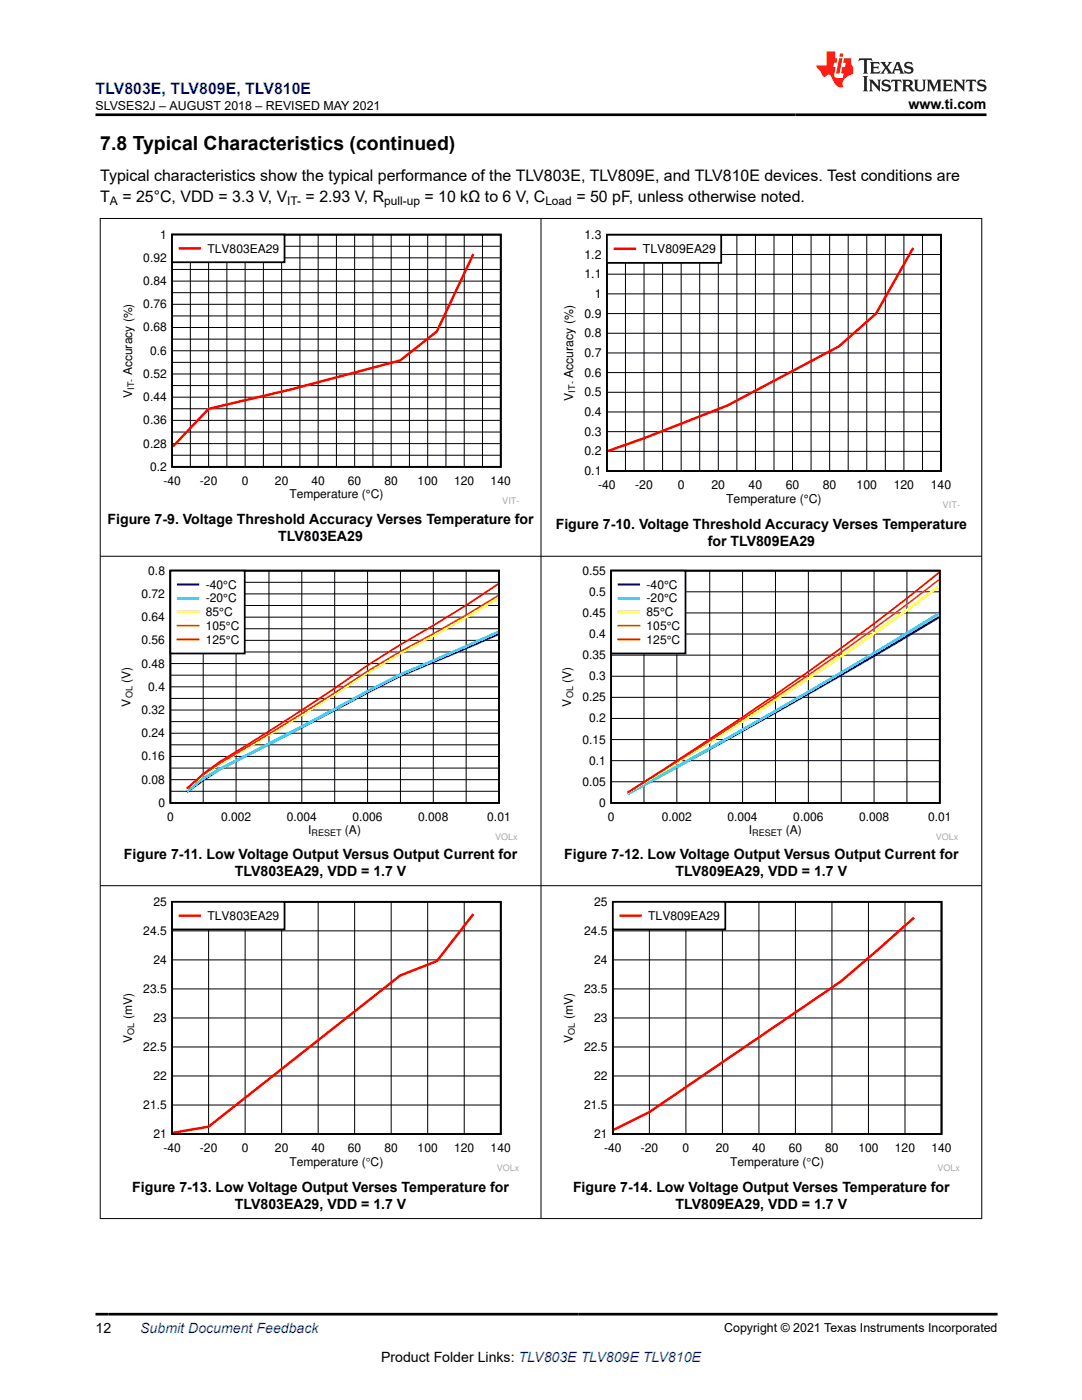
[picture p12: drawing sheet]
<svg xmlns="http://www.w3.org/2000/svg" width="216mm" height="279mm" viewBox="0 0 216 279" stroke-linecap="round" stroke-linejoin="round" font-family="sans-serif">
<path d="M34.3 46.8h65.6v46.4h-65.6z" fill="none" stroke="#000" stroke-width=".35"/>
<g fill="none" stroke="#000" stroke-width=".2">
<path d="M34.3 58.4h65.6M34.3 56.1h65.6M34.3 53.8h65.6M34.3 51.5h65.6M34.3 49.1h65.6M38 46.8v46.4M41.6 46.8v46.4M45.3 46.8v46.4M48.9 46.8v46.4M52.6 46.8v46.4M56.2 46.8v46.4M59.8 46.8v46.4"/>
<path d="M63.5 46.8v46.4M67.1 46.8v46.4M70.8 46.8v46.4M74.4 46.8v46.4M78.1 46.8v46.4M81.7 46.8v46.4M85.3 46.8v46.4M89 46.8v46.4M92.6 46.8v46.4M96.3 46.8v46.4M34.3 79.3h65.6M34.3 76.9h65.6"/>
<path d="M34.3 74.6h65.6M34.3 72.3h65.6M34.3 70h65.6M34.3 67.7h65.6M34.3 65.4h65.6M34.3 63.1h65.6M34.3 60.7h65.6M34.3 90.9h65.6M34.3 88.5h65.6M34.3 86.2h65.6M34.3 83.9h65.6M34.3 81.6h65.6"/>
</g>
<path d="M94.5 50.7l-7.3 15.4-7.3 5.8-21.9 5.8-16.4 3.9-7.1 7.5" fill="none" stroke="#f00" stroke-width=".5"/>
<path d="M34.3 46.8h22.5v5.5h-22.5z" fill-rule="evenodd" fill="#fff"/>
<path d="M34.3 46.8h22.5v5.5h-22.5z" fill="none" stroke="#000" stroke-width=".35"/>
<path d="M35.9 49.6h4M182.2 49.5l-7.4 13.1-7.4 6.5-22.2 11.8-16.7 6.6-7.2 2.5" fill="none" stroke="#f00" stroke-width=".5"/>
<path d="M121.1 46.9h66.7v47.1h-66.7z" fill="none" stroke="#000" stroke-width=".36"/>
<g fill="none" stroke="#000" stroke-width=".2">
<path d="M121.1 58.6h66.7M121.1 54.7h66.7M121.1 50.8h66.7M124.8 46.9v47.1M128.5 46.9v47.1M132.2 46.9v47.1M135.9 46.9v47.1M139.6 46.9v47.1M143.3 46.9v47.1M147 46.9v47.1M150.7 46.9v47.1M154.4 46.9v47.1"/>
<path d="M158.1 46.9v47.1M161.8 46.9v47.1M165.5 46.9v47.1M169.2 46.9v47.1M173 46.9v47.1M176.7 46.9v47.1M180.4 46.9v47.1M184.1 46.9v47.1M121.1 78.3h66.7M121.1 74.4h66.7M121.1 70.4h66.7M121.1 66.5h66.7"/>
<path d="M121.1 62.6h66.7M121.1 90.1h66.7M121.1 86.1h66.7M121.1 82.2h66.7"/>
</g>
<path d="M121.1 46.9h22.8v5.6h-22.8z" fill-rule="evenodd" fill="#fff"/>
<path d="M121.1 46.9h22.8v5.6h-22.8z" fill="none" stroke="#000" stroke-width=".36"/>
<path d="M122.7 49.7h4" fill="none" stroke="#f00" stroke-width=".5"/>
<path d="M34 113.9h65.6v46.3h-65.6z" fill="none" stroke="#000" stroke-width=".35"/>
<g fill="none" stroke="#000" stroke-width=".2">
<path d="M34 118.5h65.6M34 116.2h65.6M40.5 113.9v46.3M47.1 113.9v46.3M53.7 113.9v46.3M60.2 113.9v46.3M66.8 113.9v46.3M73.3 113.9v46.3M79.9 113.9v46.3M86.5 113.9v46.3M93 113.9v46.3M34 139.4h65.6"/>
<path d="M34 137.1h65.6M34 134.7h65.6M34 132.4h65.6M34 130.1h65.6M34 127.8h65.6M34 125.5h65.6M34 123.2h65.6M34 120.8h65.6M34 157.9h65.6M34 155.6h65.6M34 153.3h65.6M34 151h65.6"/>
<path d="M34 148.6h65.6M34 146.3h65.6M34 144h65.6M34 141.7h65.6"/>
</g>
<path d="M99.4 126.6l-19.5 8.3-36.1 18.6-6.5 4.5" fill="none" stroke="#00f" stroke-width=".5"/>
<path d="M99.4 126.1l-19.5 8.5-6.6 3.3-13.1 7.1-16.4 8.5-3.3 1.9-3.2 2.5" fill="none" stroke="#0cf" stroke-width=".5"/>
<path d="M99.4 119.4l-6.4 3.8-13.1 7.2-6.6 3.9a568.3 568.3 0 0 1-29.5 18.1l-3.3 2.3-3.2 2.8" fill="none" stroke="#ff0" stroke-width=".5"/>
<path d="M99.4 118.9l-6.4 3.8-13.1 7.3-6.6 3.9a565.2 565.2 0 0 1-29.5 18.4l-3.3 2.3-3.2 2.8" fill="none" stroke="#ff6500" stroke-width=".35"/>
<path d="M99.4 116.5l-6.4 4.3-13.1 7.8-6.6 4.2a480.2 480.2 0 0 1-29.5 19.2l-3.3 2.4-3.2 3" fill="none" stroke="#f00" stroke-width=".35"/>
<path d="M34 113.9h14.8v16.5h-14.8z" fill-rule="evenodd" fill="#fff"/>
<path d="M34 113.9h14.8v16.5h-14.8zM121.9 113.9h65.6v46.3h-65.6z" fill="none" stroke="#000" stroke-width=".35"/>
<path d="M35.6 116.6h3.9M187.4 123.2a1531.7 1531.7 0 0 1-62.2 35.3" fill="none" stroke="#00f" stroke-width=".5"/>
<path d="M35.6 119.4h3.9M187.4 122.4a1387.4 1387.4 0 0 1-62.2 36" fill="none" stroke="#0cf" stroke-width=".5"/>
<path d="M187.4 117.1a801.8 801.8 0 0 1-62.2 41.1M35.6 122.1h3.9" fill="none" stroke="#ff0" stroke-width=".5"/>
<path d="M187.4 115.7a728.9 728.9 0 0 1-62.2 42.5M35.4 124.9h4.3" fill="none" stroke="#ff6500" stroke-width=".35"/>
<path d="M187.4 114.3a615.4 615.4 0 0 1-55.6 39.7l-6.6 4.2M35.4 127.6h4.3" fill="none" stroke="#f00" stroke-width=".35"/>
<g fill="none" stroke="#000" stroke-width=".2">
<path d="M121.9 118.1h65.6M128.5 113.9v46.3M135.1 113.9v46.3M141.6 113.9v46.3M148.2 113.9v46.3M154.7 113.9v46.3M161.3 113.9v46.3M167.9 113.9v46.3M174.4 113.9v46.3M181 113.9v46.3M121.9 139.2h65.6M121.9 135h65.6"/>
<path d="M121.9 130.7h65.6M121.9 126.5h65.6M121.9 122.3h65.6M121.9 156h65.6M121.9 151.8h65.6M121.9 147.6h65.6M121.9 143.4h65.6"/>
</g>
<path d="M121.9 113.9h14.9v16.5h-14.9z" fill-rule="evenodd" fill="#fff"/>
<path d="M121.9 113.9h14.9v16.5h-14.9zM34.3 180h65.6v46.3h-65.6z" fill="none" stroke="#000" stroke-width=".35"/>
<path d="M123.5 116.6h4" fill="none" stroke="#00f" stroke-width=".5"/>
<path d="M123.5 119.4h4" fill="none" stroke="#0cf" stroke-width=".5"/>
<path d="M123.5 122.1h4" fill="none" stroke="#ff0" stroke-width=".5"/>
<path d="M123.4 124.9h4.2" fill="none" stroke="#ff6500" stroke-width=".35"/>
<path d="M123.4 127.6h4.2" fill="none" stroke="#f00" stroke-width=".35"/>
<g fill="none" stroke="#000" stroke-width=".2">
<path d="M41.6 180v46.3M48.9 180v46.3M56.2 180v46.3M63.5 180v46.3M70.8 180v46.3M78.1 180v46.3M85.3 180v46.3M92.6 180v46.3M34.3 197.4h65.6M34.3 191.6h65.6M34.3 185.8h65.6M34.3 214.7h65.6"/>
<path d="M34.3 208.9h65.6M34.3 203.2h65.6M34.3 220.5h65.6"/>
</g>
<path d="M94.5 182.4l-7.3 9.4-7.3 2.9-38.3 30.1-7.1 1.3" fill="none" stroke="#f00" stroke-width=".5"/>
<path d="M34.3 180h22.5v5.5h-22.5z" fill-rule="evenodd" fill="#fff"/>
<path d="M34.3 180h22.5v5.5h-22.5zM122.3 180h65.6v46.3h-65.6z" fill="none" stroke="#000" stroke-width=".35"/>
<path d="M35.9 182.7h4M182.4 183.1l-14.6 12.7-38.2 26.1-7.1 3.6" fill="none" stroke="#f00" stroke-width=".5"/>
<g fill="none" stroke="#000" stroke-width=".2">
<path d="M129.6 180v46.3M136.9 180v46.3M144.1 180v46.3M151.4 180v46.3M158.7 180v46.3M166 180v46.3M173.3 180v46.3M180.6 180v46.3M122.3 197.4h65.6M122.3 191.6h65.6M122.3 185.8h65.6M122.3 214.7h65.6"/>
<path d="M122.3 208.9h65.6M122.3 203.2h65.6M122.3 220.5h65.6"/>
</g>
<path d="M122.3 180h22.4v5.5h-22.4z" fill-rule="evenodd" fill="#fff"/>
<path d="M122.3 180h22.4v5.5h-22.4z" fill="none" stroke="#000" stroke-width=".35"/>
<path d="M123.8 182.7h4" fill="none" stroke="#f00" stroke-width=".5"/>
<path d="M19.9 43.6h176.1M20 43.5v199.8M107.9 43.5v199.8M195.9 43.5v199.8M19.9 111h176.1M19.9 176.8h176.1M19.9 243.2h176.1" fill="none" stroke="#000" stroke-width=".2"/>
<path d="M171.5 11.6l-.2 .6 .5-.2h.6v.1v2.2l-.2 .4h1l-.2-.4v-2.2v-.1h.5l.6 .2-.2-.6zM173.6 12.4l.2 .3v1.6l-.2 .4h1.9l.1-.6a1.08 1.08 0 0 1-1.3 .2v-.7h.6l.4 .2v-.7l-.4 .2h-.6v-.5l.2-.2a1 1 0 0 1 1 .3l-.1-.5zM175.7 12.4l.9 1.1-1 1.2h.9l-.2-.2 .5-.8 .4 .8-.2 .2h1.6l-.2-.2 .2-.5h.9l.1 .5-.1 .2h.9l-.2-.4-.8-1.9h-.5l-.9 2.1-.9-1.1 .9-1h-.8l.2 .2-.4 .6-.4-.6 .2-.2zM179 12.8l.4 1h-.7zM180.7 12.5a.65 .65 0 0 0-.2 .7 .65 .65 0 0 0 .6 .5l.6 .1 .1 .3a.79 .79 0 0 1-.7 .4 .79 .79 0 0 1-.7-.5l.1 .7 .2-.1a.93 .93 0 0 0 1.1 0 .93 .93 0 0 0 .4-.9 1.46 1.46 0 0 0-1.2-.6l-.1-.3a1.09 1.09 0 0 1 1.2 .2l-.2-.6-.1 .1-.5-.2zM172.2 15.2l.2 .4v2.2l-.2 .4h1l-.2-.4v-2.2l.2-.4zM173.4 15.9l.2 .4v1.5l-.2 .4h.8l-.3-.4 .1-1.3 1.6 1.8v-2l.2-.4h-.7l.1 .2 .1 1.1-1.2-1.3zM176.2 16a.65 .65 0 0 0-.2 .8 .65 .65 0 0 0 .6 .4l.6 .2 .1 .2a.79 .79 0 0 1-.7 .4 .79 .79 0 0 1-.7-.5l.1 .7 .2-.1a.93 .93 0 0 0 1.1 .1 .93 .93 0 0 0 .4-1 1.46 1.46 0 0 0-1.2-.5l-.1-.4a1.09 1.09 0 0 1 1.2 .2l-.1-.6-.2 .1-.5-.1zM177.9 15.9l-.1 .6a.63 .63 0 0 1 .8-.3v1.6l-.3 .4h1l-.2-.4v-1.6a.66 .66 0 0 1 .8 .3l-.1-.6zM180 15.9l.2 .4v1.5l-.2 .4h1l-.2-.2-.1-.7h.5l.1 .2a.79 .79 0 0 0 1.2 .6l-1-.9a.61 .61 0 0 0 .6-.6 .61 .61 0 0 0-.5-.7zM180.8 16.2h.1a.47 .47 0 0 1 .5 .1 .47 .47 0 0 1 .1 .5l-.1 .1-.7 .1zM182.3 15.9l.2 .2a2.27 2.27 0 0 0 .4 2 1.04 1.04 0 0 0 1.7-.7v-1.3l.2-.2h-.8l.2 .4v1.1a.6 .6 0 0 1-.6 .6 .6 .6 0 0 1-.6-.6v-1.1l.3-.4zM184.9 15.9l.2 .4v1.5l-.2 .4h.8l-.3-.4v-1.4l.9 1.9 .9-1.9v1.4l-.3 .4h1l-.2-.4v-1.5l.2-.4h-.8l-.7 1.5-.6-1.5zM188.1 15.9l.2 .4v1.5l-.2 .4h1.9l.1-.6a1.09 1.09 0 0 1-1.3 .2v-.7h.6l.4 .2v-.6l-.4 .2h-.6v-.6l.2-.1a1.01 1.01 0 0 1 1 .3l-.1-.6zM190.2 15.9l.3 .4v1.5l-.3 .4h.8l-.2-.4v-1.3l1.6 1.8v-2l.2-.4h-.7l.2 .2v1.1l-1.2-1.3zM192.8 15.9l-.1 .6a.63 .63 0 0 1 .8-.3v1.6l-.3 .4h1l-.2-.4v-1.6a.66 .66 0 0 1 .8 .3l-.1-.6zM195.2 16a.65 .65 0 0 0-.2 .8 .65 .65 0 0 0 .6 .4l.6 .2 .2 .2a.79 .79 0 0 1-.7 .4 .79 .79 0 0 1-.7-.5l.1 .7 .2-.1a.93 .93 0 0 0 1 .1 .93 .93 0 0 0 .5-1 1.46 1.46 0 0 0-1.3-.5v-.4a1.09 1.09 0 0 1 1.2 .2l-.2-.6-.2 .1-.5-.1z" fill="#231f20"/>
<path d="M164.9 10.3v2.7h-2l.1 .4 .8 1a.95 .95 0 0 0 1 .9 .59 .59 0 0 1 .5-.4 .59 .59 0 0 1 .5 .3l.4 .8a1.59 1.59 0 0 0 2.1 1.4 1.61 1.61 0 0 1 1-2.3l1-.3-.1-1.5a1.59 1.59 0 0 1-.3-1.7h-1.5l-.2 .9h.6l-.2 .9h-.5l-.2 .9v.3l.4 .1-.1 .9h-.7a.73 .73 0 0 1-1-.7l.3-1.5h-.5l.1-.9h.5l.2-.9h-.5v-1.3zM167.4 11.6l-.6 3.1h.7l.6-3.1zM167.6 10.7l-.1 .6h.7l.1-.6z" fill="#ed1c24"/>
<path d="M19 22.9h177.8M19 262.3h180" fill="none" stroke="#000" stroke-width=".53"/>
<text font-size="3.9" x="20" y="29.9">7.8 Typical Characteristics (continued)</text>
<text font-size="3.2" fill="#00f" x="19" y="18.7">TLV803E, TLV809E, TLV810E</text>
<g font-size="3.2">
<text x="20" y="36.1">Typical characteristics show the typical performance of the TLV803E, TLV809E, and TLV810E devices. Test conditions are</text>
<text x="20" y="40.3">T</text>
<text x="24.4" y="40.3">= 25°C, VDD = 3.3 V, V</text>
<text x="61" y="40.3">= 2.93 V, R</text>
<text x="84.7" y="40.3">= 10 kΩ to 6 V, C</text>
<text x="115" y="40.3">= 50 pF, unless otherwise noted.</text>
</g>
<g font-size="2.8">
<text x="181.3" y="21.8">www.ti.com</text>
<text x="21.4" y="104.6">Figure 7-9. Voltage Threshold Accuracy Verses Temperature for</text>
<text x="110.9" y="105.6">Figure 7-10. Voltage Threshold Accuracy Verses Temperature</text>
<text x="55.5" y="108">TLV803EA29</text>
<text x="141.2" y="109">for TLV809EA29</text>
<text x="24.7" y="171.4">Figure 7-11. Low Voltage Output Versus Output Current for</text>
<text x="112.6" y="171.4">Figure 7-12. Low Voltage Output Versus Output Current for</text>
<text x="46.9" y="174.8">TLV803EA29, VDD = 1.7 V</text>
<text x="134.8" y="174.8">TLV809EA29, VDD = 1.7 V</text>
<text x="26.4" y="237.8">Figure 7-13. Low Voltage Output Verses Temperature for</text>
<text x="114.3" y="237.8">Figure 7-14. Low Voltage Output Verses Temperature for</text>
<text x="46.9" y="241.2">TLV803EA29, VDD = 1.7 V</text>
<text x="134.8" y="241.2">TLV809EA29, VDD = 1.7 V</text>
<text x="19" y="266.1">12</text>
<text x="76" y="271.7">Product Folder Links: TLV803E TLV809E TLV810E</text>
</g>
<text font-size="2.8" fill="#00f" x="28" y="266.1">Submit Document Feedback</text>
<g font-size="2.5">
<text x="19" y="21.9">SLVSES2J – AUGUST 2018 – REVISED MAY 2021</text>
<text x="144.5" y="265.8">Copyright © 2021 Texas Instruments Incorporated</text>
</g>
<g font-size="2.4">
<text x="21.9" y="40.9">A</text>
<text x="57.3" y="40.9">IT-</text>
<text x="76.7" y="40.9">pull-up</text>
<text x="108.8" y="40.9">Load</text>
<text x="31.9" y="47.6">1</text>
<text x="116.6" y="47.7">1.3</text>
<text x="28.6" y="52.3">0.92</text>
<text x="41.4" y="50.4">TLV803EA29</text>
<text x="116.6" y="51.6">1.2</text>
<text x="128.3" y="50.5">TLV809EA29</text>
<text x="28.6" y="56.9">0.84</text>
<text x="116.6" y="55.5">1.1</text>
<text x="118.7" y="59.5">1</text>
<text x="28.6" y="61.5">0.76</text>
<text x="116.6" y="63.4">0.9</text>
<text x="28.6" y="66.1">0.68</text>
<text x="29.9" y="70.8">0.6</text>
<text x="116.6" y="71.2">0.7</text>
<text x="116.6" y="67.3">0.8</text>
<text x="26.4" y="74.9" transform="rotate(-90 26.4 74.9)">Accuracy (%)</text>
<text x="28.6" y="75.4">0.52</text>
<text x="114.4" y="75.4" transform="rotate(-90 114.4 75.4)">Accuracy (%)</text>
<text x="116.6" y="75.2">0.6</text>
<text x="26.4" y="79.4" transform="rotate(-90 26.4 79.4)">V</text>
<text x="28.6" y="80.1">0.44</text>
<text x="114.4" y="80" transform="rotate(-90 114.4 80)">V</text>
<text x="116.6" y="83">0.4</text>
<text x="116.6" y="79.1">0.5</text>
<text x="28.6" y="89.3">0.28</text>
<text x="28.6" y="84.7">0.36</text>
<text x="116.6" y="86.9">0.3</text>
<text x="29.9" y="94">0.2</text>
<text x="116.6" y="94.8">0.1</text>
<text x="116.6" y="90.9">0.2</text>
<text x="32.6" y="96.7">-40</text>
<text x="39.9" y="96.7">-20</text>
<text x="48.2" y="96.7">0</text>
<text x="54.9" y="96.7">20</text>
<text x="57.7" y="99.4">Temperature (°C)</text>
<text x="62.2" y="96.7">40</text>
<text x="69.4" y="96.7">60</text>
<text x="76.7" y="96.7">80</text>
<text x="83.3" y="96.7">100</text>
<text x="90.6" y="96.7">120</text>
<text x="97.9" y="96.7">140</text>
<text x="119.3" y="97.6">-40</text>
<text x="126.7" y="97.6">-20</text>
<text x="135.2" y="97.6">0</text>
<text x="142" y="97.6">20</text>
<text x="144.9" y="100.4">Temperature (°C)</text>
<text x="149.4" y="97.6">40</text>
<text x="156.8" y="97.6">60</text>
<text x="164.2" y="97.6">80</text>
<text x="170.9" y="97.6">100</text>
<text x="178.3" y="97.6">120</text>
<text x="185.7" y="97.6">140</text>
<text x="28.3" y="119.3">0.72</text>
<text x="29.6" y="114.7">0.8</text>
<text x="41.1" y="117.5">-40°C</text>
<text x="116.2" y="114.7">0.55</text>
<text x="117.5" y="118.9">0.5</text>
<text x="129" y="117.5">-40°C</text>
<text x="28.3" y="124">0.64</text>
<text x="41.1" y="120.2">-20°C</text>
<text x="41.1" y="123">85°C</text>
<text x="41.1" y="125.7">105°C</text>
<text x="116.2" y="123.1">0.45</text>
<text x="129" y="120.2">-20°C</text>
<text x="129" y="123">85°C</text>
<text x="129" y="125.7">105°C</text>
<text x="28.3" y="128.6">0.56</text>
<text x="41.1" y="128.5">125°C</text>
<text x="116.2" y="131.5">0.35</text>
<text x="117.5" y="127.3">0.4</text>
<text x="129" y="128.5">125°C</text>
<text x="26" y="136.3" transform="rotate(-90 26 136.3)">(V)</text>
<text x="28.3" y="133.2">0.48</text>
<text x="29.6" y="137.9">0.4</text>
<text x="114" y="136.3" transform="rotate(-90 114 136.3)">(V)</text>
<text x="117.5" y="135.7">0.3</text>
<text x="26" y="141" transform="rotate(-90 26 141)">V</text>
<text x="28.3" y="142.5">0.32</text>
<text x="114" y="141" transform="rotate(-90 114 141)">V</text>
<text x="116.2" y="140">0.25</text>
<text x="28.3" y="147.1">0.24</text>
<text x="116.2" y="148.4">0.15</text>
<text x="117.5" y="144.2">0.2</text>
<text x="28.3" y="151.7">0.16</text>
<text x="117.5" y="152.6">0.1</text>
<text x="28.3" y="156.4">0.08</text>
<text x="31.6" y="161">0</text>
<text x="116.2" y="156.8">0.05</text>
<text x="119.5" y="161">0</text>
<text x="33.3" y="163.8">0</text>
<text x="44.1" y="163.8">0.002</text>
<text x="57.2" y="163.8">0.004</text>
<text x="61.5" y="166.5">I</text>
<text x="68.8" y="166.5">(A)</text>
<text x="70.3" y="163.8">0.006</text>
<text x="83.5" y="163.8">0.008</text>
<text x="97.2" y="163.8">0.01</text>
<text x="121.3" y="163.8">0</text>
<text x="132.1" y="163.8">0.002</text>
<text x="145.2" y="163.8">0.004</text>
<text x="149.4" y="166.5">I</text>
<text x="156.8" y="166.5">(A)</text>
<text x="158.3" y="163.8">0.006</text>
<text x="171.4" y="163.8">0.008</text>
<text x="185.2" y="163.8">0.01</text>
<text x="30.6" y="180.8">25</text>
<text x="41.4" y="183.6">TLV803EA29</text>
<text x="118.5" y="180.8">25</text>
<text x="129.4" y="183.6">TLV809EA29</text>
<text x="28.6" y="186.6">24.5</text>
<text x="116.5" y="186.6">24.5</text>
<text x="30.6" y="192.4">24</text>
<text x="118.5" y="192.4">24</text>
<text x="26.4" y="203.4" transform="rotate(-90 26.4 203.4)">(mV)</text>
<text x="28.6" y="198.1">23.5</text>
<text x="30.6" y="203.9">23</text>
<text x="114.3" y="203.4" transform="rotate(-90 114.3 203.4)">(mV)</text>
<text x="116.5" y="198.1">23.5</text>
<text x="118.5" y="203.9">23</text>
<text x="26.4" y="208.1" transform="rotate(-90 26.4 208.1)">V</text>
<text x="28.6" y="209.7">22.5</text>
<text x="114.3" y="208.1" transform="rotate(-90 114.3 208.1)">V</text>
<text x="116.5" y="209.7">22.5</text>
<text x="30.6" y="215.5">22</text>
<text x="118.5" y="215.5">22</text>
<text x="28.6" y="221.3">21.5</text>
<text x="116.5" y="221.3">21.5</text>
<text x="30.6" y="227.1">21</text>
<text x="118.5" y="227.1">21</text>
<text x="32.6" y="229.9">-40</text>
<text x="39.9" y="229.9">-20</text>
<text x="48.2" y="229.9">0</text>
<text x="54.9" y="229.9">20</text>
<text x="57.8" y="232.6">Temperature (qC)</text>
<text x="62.2" y="229.9">40</text>
<text x="69.4" y="229.9">60</text>
<text x="76.7" y="229.9">80</text>
<text x="83.3" y="229.9">100</text>
<text x="90.6" y="229.9">120</text>
<text x="97.9" y="229.9">140</text>
<text x="120.6" y="229.9">-40</text>
<text x="127.8" y="229.9">-20</text>
<text x="136.2" y="229.9">0</text>
<text x="142.8" y="229.9">20</text>
<text x="145.7" y="232.6">Temperature (qC)</text>
<text x="150.1" y="229.9">40</text>
<text x="157.4" y="229.9">60</text>
<text x="164.7" y="229.9">80</text>
<text x="171.3" y="229.9">100</text>
<text x="178.6" y="229.9">120</text>
<text x="185.9" y="229.9">140</text>
</g>
<g font-size="1.8">
<text x="26.8" y="77.8" transform="rotate(-90 26.8 77.8)">IT-</text>
<text x="114.8" y="78.4" transform="rotate(-90 114.8 78.4)">IT-</text>
<text x="26.4" y="139.4" transform="rotate(-90 26.4 139.4)">OL</text>
<text x="114.4" y="139.4" transform="rotate(-90 114.4 139.4)">OL</text>
<text x="62.2" y="166.9">RESET</text>
<text x="150.1" y="166.9">RESET</text>
<text x="26.8" y="206.5" transform="rotate(-90 26.8 206.5)">OL</text>
<text x="114.7" y="206.5" transform="rotate(-90 114.7 206.5)">OL</text>
</g>
<g font-size="1.8" fill="#a8a8a8">
<text x="100.2" y="100.5">VIT-</text>
<text x="188.1" y="101.5">VIT-</text>
<text x="98.8" y="167.6">VOLx</text>
<text x="186.7" y="167.6">VOLx</text>
<text x="99.1" y="233.7">VOLx</text>
<text x="187.1" y="233.7">VOLx</text>
</g>
</svg>
